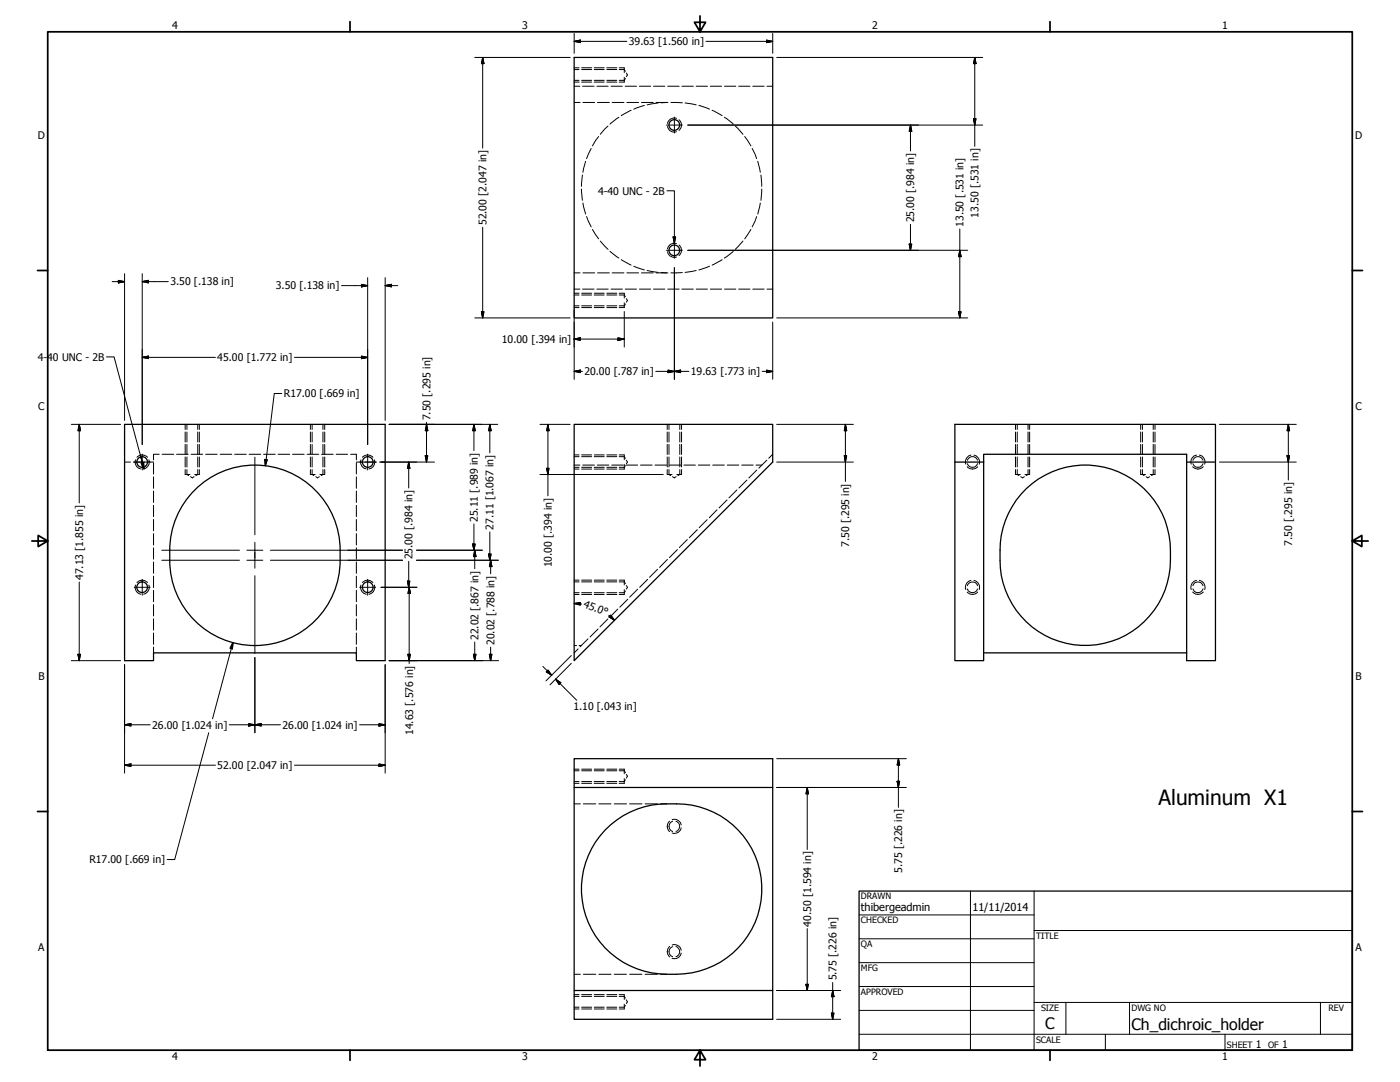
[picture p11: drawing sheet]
<svg xmlns="http://www.w3.org/2000/svg" width="559mm" height="432mm" viewBox="0 0 559 432" stroke-linecap="round" stroke-linejoin="round" font-family="sans-serif">
<!-- layer: Visible (ANSI) -->
<g fill="none" stroke="#000" stroke-width=".51">
<path d="M229.2 22.9h79.2v104h-79.2zM49.7 169.4h104v94.3h-11.5v-3.2h-80.9v3.2h-11.6zM229.2 169.4h79.2v15l-79.2 79.3zM381.1 169.4h104v94.3h-11.5v-82.4h-81v82.4h-11.5zM77.7 195.6a34 34 0 0 1 37.1-7.4 34 34 0 0 1 21 31.4 34.3 34.3 0 0 1-38.7 37.7 34.4 34.4 0 0 1-29.3-37.7 33.9 33.9 0 0 1 9.9-24zM381.1 184.4h11.5M409.6 195a34 34 0 0 1 36.9-6.7 34 34 0 0 1 20.7 31.3 34.3 34.3 0 0 1-41.6 37.1 34.4 34.4 0 0 1-26.4-37.1 34 34 0 0 1 10.4-24.6zM473.6 184.4h11.5M392.6 260.5h81M229.2 314.3h79.2v81h-79.2M308.4 314.3v-11.5h-79.2v104h79.2v-11.5M241.5 331.3a35.2 35.2 0 0 1 28.6-10.5 34 34 0 0 1 34 34 34 34 0 0 1-34 34 34.4 34.4 0 0 1-38-35.5 34.5 34.5 0 0 1 9.4-22z"/>
<circle cx="269.1" cy="49.9" r="2.13"/>
<circle cx="269.1" cy="99.9" r="2.13"/>
<circle cx="56.7" cy="184.4" r="2.13"/>
<circle cx="146.8" cy="184.4" r="2.13"/>
<circle cx="56.7" cy="234.3" r="2.13"/>
<circle cx="146.8" cy="234.3" r="2.13"/>
</g>
<!-- layer: Hidden (ANSI) -->
<g fill="none" stroke="#000" stroke-width=".4">
<path d="M229.2 34.4h2.3M229.2 32.1h1.9M229.2 27.7h1.9M232.2 32.1h4M232.2 27.7h4M232.5 34.4h4.6M237.2 32.1h4M237.2 27.7h4M238.3 34.4h4.5M242.2 32.1h4M242.2 27.7h4M243.9 34.4h4.5"/>
<path d="M247.1 27.7h2.1l.4 .7M249.2 27.1v1.9M249.2 30.9v1.9M249.6 34.4h4.5M249.6 31.3l-.4 .8h-2.1M250 29.1l.4 .8-.4 .7M255.2 34.4h4.5M260.9 34.4h4.5M266.5 34.4h4.6M272.2 34.4h4.5M277.9 34.4h4.5M283.5 34.4h4.5"/>
<path d="M289.2 34.4h4.5M294.8 34.4h4.5M300.5 34.4h4.5M306.1 34.4h2.3M229.2 40.9h2.3M232.7 40.9h4.7M236 59.2l-1.9 4.1M238.5 40.9h4.7M239 54.5l-2.5 3.7M242.7 50.3l-3.1 3.3M244.3 40.9h4.7M247 46.8l-3.5 2.7"/>
<path d="M250.2 40.9h4.7M251.9 44l-3.9 2.2M256 40.9h4.7M257.2 42.1l-4.2 1.5M261.9 40.9h4.7M262.7 41.1l-4.4 .7M266.1 40.9l-2.3 .1M267.8 40.9l4.6 .1M273.4 41.1l4.5 .7M279 42.1l4.2 1.5M284.2 44l4 2.2M289.1 46.8l3.6 2.7"/>
<path d="M293.5 50.3l3 3.3M297.2 54.5l2.5 3.7M300.2 59.2l1.8 4.1M232.1 75.4l.4 4.5M232.5 69.8l-.4 4.6M233.7 64.4l-1 4.4M302.5 64.4l1 4.4M303.7 69.8l.3 4.6M304 75.4l-.3 4.5M232.7 81l1 4.4M234.1 86.4l1.9 4.2M236.5 91.6l2.5 3.7"/>
<path d="M239.6 96.2l3.1 3.3M296.5 96.2l-3 3.3M299.7 91.6l-2.5 3.7M302 86.4l-1.8 4.2M303.5 81l-1 4.4M229.2 108.9h2.3M229.2 115.4h2.3M229.2 117.7h1.9M232.2 117.7h4M232.5 115.4h4.6M232.7 108.9h4.7M237.2 117.7h4"/>
<path d="M238.3 115.4h4.5M238.5 108.9h4.7M242.2 117.7h4M243.5 100.3l3.5 2.7M243.9 115.4h4.5M244.3 108.9h4.7M247.1 117.7h2.1l.4 .7M248 103.6l3.9 2.2M249.2 117v1.9M249.6 115.4h4.5M250 119.2l.4 .7-.4 .7M250.2 108.9h4.7"/>
<path d="M253 106.2l4.2 1.5M255.2 115.4h4.5M256 108.9h4.7M258.3 107.9l4.4 .8M260.9 115.4h4.5M261.9 108.9h4.7M263.8 108.8l2.3 .1M266.5 115.4h4.6M272.2 115.4h4.5M272.4 108.8l-4.6 .1M277.9 107.9l-4.5 .8M277.9 115.4h4.5"/>
<path d="M283.2 106.2l-4.2 1.5M283.5 115.4h4.5M288.2 103.6l-4 2.2M289.2 115.4h4.5M292.7 100.3l-3.6 2.7M294.8 115.4h4.5M300.5 115.4h4.5M306.1 115.4h2.3M229.2 122h1.9M232.2 122h4M237.2 122h4M242.2 122h4"/>
<path d="M249.2 120.8v1.9M249.6 121.3l-.4 .7h-2.1M74.6 169.4v2M74.6 172.4v4M74.6 177.4v4M78.9 169.4v2M78.9 172.4v4M78.9 177.4v4M124.6 169.4v2M124.6 172.4v4M124.6 177.4v4M128.9 169.4v2"/>
<path d="M128.9 172.4v4M128.9 177.4v4M267 169.4v2M267 172.4v4M267 177.4v4M271.3 169.4v2M271.3 172.4v4M271.3 177.4v4M406 169.4v2M406 172.4v4M406 177.4v4M410.3 169.4v2"/>
<path d="M410.3 172.4v4M410.3 177.4v4M456 169.4v2M456 172.4v4M456 177.4v4M460.3 169.4v2M460.3 172.4v4M460.3 177.4v4M49.7 184.4h2.4M53.2 184.4h4.6M58.9 184.4h2.4M61.3 184.7v4.5"/>
<path d="M61.3 190.3v4.6M61.3 196v4.5M63.6 181.3h-2.3v2.2M64.7 181.3h4.6M70.5 181.3h4.6M73.9 189.4h1.9M74.6 187.4v2l.7 .4M74.6 182.4v4M76 190.2l.8 .5 .7-.5M76.3 181.3h4.6M77.7 189.4h1.9M78.9 187.4v2l-.7 .4"/>
<path d="M78.9 182.4v4M82.1 181.3h4.6M87.9 181.3h4.6M93.7 181.3h4.6M99.4 181.3h4.7M105.2 181.3h4.7M111 181.3h4.6M116.8 181.3h4.6M122.6 181.3h4.6M123.9 189.4h1.9M124.6 187.4v2l.7 .4M124.6 182.4v4"/>
<path d="M126 190.2l.7 .5 .7-.5M127.7 189.4h1.9M128.3 181.3h4.7M128.9 187.4v2l-.7 .4M128.9 182.4v4M134.2 181.3h4.5M140 181.3h2.2v2.2M142.2 184.4h2.3M142.2 184.7v4.5M142.2 190.3v4.6M142.2 196v4.5M145.7 184.4h4.6"/>
<path d="M151.4 184.4h2.3M229.2 185.6h2.3M229.2 186.5h1.9M229.2 182.2h1.9M232.2 186.5h4M232.2 182.2h4M232.6 185.6h4.6M237.2 186.5h4M237.2 182.2h4M238.4 185.6h4.6M242.2 186.5h4M242.2 182.2h4"/>
<path d="M244.2 185.6h4.5M247.1 182.2h2.1l.4 .7M249.2 181.5v2M249.2 185.3v1.9M249.6 185.8l-.4 .7h-2.1M249.9 185.6h4.6M250 183.6l.4 .8-.4 .7M255.7 185.6h4.6M261.4 185.6h4.7M266.3 189.4h1.9M267 187.4v2l.7 .4M267 182.4v4"/>
<path d="M267.2 185.6h4.6M268.4 190.2l.8 .5 .7-.5M270.1 189.4h1.9M271.3 187.4v2l-.7 .4M271.3 182.4v4M273 185.6h4.6M278.7 185.6h4.6M284.5 185.6h4.6M290.2 199.5l-3.2 3.2M290.3 185.6h4.6M294.1 195.5l-3.1 3.2M296 185.6h4.6"/>
<path d="M298.1 191.6l-3.1 3.2M301.8 185.6h2.3M302.1 187.6l-3.2 3.2M306.1 183.6l-3.2 3.2M308.4 181.3l-1.6 1.6M386.1 185a2.19 2.19 0 0 0 2 1.5 2.19 2.19 0 0 0 2.1-1.5M386.1 183.7a2.08 2.08 0 0 1 2-1.5 2.08 2.08 0 0 1 2 1.5M405.3 189.4h1.9M406 187.4v2l.7 .4M406 182.4v4M407.4 190.2l.8 .5 .7-.5M409.1 189.4h1.9"/>
<path d="M410.3 187.4v2l-.7 .4M410.3 182.4v4M455.3 189.4h1.9M456 187.4v2l.7 .4M456 182.4v4M457.5 190.2l.7 .5 .7-.5M459.1 189.4h1.9M460.3 187.4v2l-.7 .4M460.3 182.4v4M476.1 185a2.14 2.14 0 0 0 2.1 1.5 2.14 2.14 0 0 0 2-1.5M476.1 183.7a2.12 2.12 0 0 1 2.1-1.5 2.12 2.12 0 0 1 2 1.5M61.3 201.7v4.5"/>
<path d="M61.3 207.3v4.5M61.3 213v4.5M61.3 218.6v4.5M142.2 201.7v4.5M142.2 207.3v4.5M142.2 213v4.5M142.2 218.6v4.5M270.4 219.3l-3.2 3.2M274.3 215.3l-3.2 3.2M278.3 211.4l-3.2 3.2M282.3 207.4l-3.2 3.2M286.2 203.5l-3.1 3.1"/>
<path d="M61.3 224.3v4.5M61.3 229.9v4.6M61.3 235.6v4.6M142.2 224.3v4.5M142.2 229.9v4.6M142.2 235.6v4.6M229.2 236.5h1.9M229.2 232.2h1.9M232.2 236.5h4M232.2 232.2h4M237.2 236.5h4M237.2 232.2h4"/>
<path d="M242.2 236.5h4M242.2 232.2h4M247.1 232.2h2.1l.4 .7M249.2 231.5v1.9M249.2 235.3v1.9M249.6 235.8l-.4 .7h-2.1M250 233.7l.4 .7-.4 .7M250.6 239.1l-3.2 3.2M254.5 235.1l-3.2 3.2M258.5 231.2l-3.2 3.2M262.4 227.2l-3.1 3.2M266.4 223.3l-3.1 3.1"/>
<path d="M386.1 235a2.16 2.16 0 0 0 2 1.5 2.16 2.16 0 0 0 2.1-1.5M386.1 233.7a2.08 2.08 0 0 1 2-1.5 2.08 2.08 0 0 1 2 1.5M476.1 235a2.12 2.12 0 0 0 2.1 1.5 2.12 2.12 0 0 0 2-1.5M476.1 233.7a2.12 2.12 0 0 1 2.1-1.5 2.12 2.12 0 0 1 2 1.5M61.3 241.3v4.5M61.3 247v4.5M61.3 252.6v4.5M61.3 258.3v2.2M142.2 241.3v4.5M142.2 247v4.5M142.2 252.6v4.5M142.2 258.3v2.2"/>
<path d="M229.2 257.6h.9M230.8 259l-1.6 1.5M231.1 257.6h1M234.7 255l-3.2 3.1M238.7 251l-3.2 3.2M242.6 247l-3.1 3.2M246.6 243.1l-3.1 3.2M229.2 311.9h1.9M229.2 307.6h1.9M232.2 311.9h4M232.2 307.6h4M237.2 311.9h4"/>
<path d="M237.2 307.6h4M242.2 311.9h4M242.2 307.6h4M247.1 307.6h2.1l.4 .8M249.2 307v1.8M249.2 310.7v1.9M249.6 311.2l-.4 .7h-2.1M250 309.1l.4 .7-.4 .7M229.2 320.8h2.4M232.9 320.8h4.9M239 320.8h4.9M245.2 320.8h4.9"/>
<path d="M251.3 320.8h4.9M257.5 320.8h4.9M263.7 320.8h2.4M268.5 327.7a2.19 2.19 0 0 0-1.5 2.1 2.19 2.19 0 0 0 1.5 2.1M269.8 327.8a2.08 2.08 0 0 1 1.5 2 2.08 2.08 0 0 1-1.5 2M268.5 377.8a2.14 2.14 0 0 0-1.5 2 2.14 2.14 0 0 0 1.5 2M269.8 377.8a2.08 2.08 0 0 1 1.5 2 2.08 2.08 0 0 1-1.5 2M229.2 388.8h2.4M229.2 397.6h1.9M232.2 397.6h4M232.9 388.8h4.9M237.2 397.6h4"/>
<path d="M239 388.8h4.9M242.2 397.6h4M245.2 388.8h4.9M247.1 397.6h2.1l.4 .7M249.2 396.9v1.9M250 399l.4 .8-.4 .7M251.3 388.8h4.9M257.5 388.8h4.9M263.7 388.8h2.4M229.2 402h1.9M232.2 402h4M237.2 402h4"/>
<path d="M242.2 402h4M249.2 400.7v2M249.6 401.2l-.4 .8h-2.1"/>
</g>
<!-- layer: Hidden Narrow (ANSI) -->
<g fill="none" stroke="#000" stroke-width=".4">
<path d="M229.2 32.8h1.9M229.2 27.1h1.9M232.2 32.8h4M232.2 27.1h4M237.2 32.8h4M237.2 27.1h4M242.2 32.8h4M242.2 27.1h4M247.1 32.8h2.1M247.1 27.1h2.1M266.4 50.5a2.76 2.76 0 0 0 3.6 2.1M270 47.2a2.79 2.79 0 0 0-3.6 2.1"/>
<path d="M271 47.8a2.67 2.67 0 0 1 0 4.2M270 97.2a2.77 2.77 0 0 0-3.6 2.1M271 97.8a2.67 2.67 0 0 1 0 4.2M229.2 117h1.9M232.2 117h4M237.2 117h4M242.2 117h4M247.1 117h2.1M266.4 100.5a2.76 2.76 0 0 0 3.6 2.1M229.2 122.7h1.9M232.2 122.7h4M237.2 122.7h4"/>
<path d="M242.2 122.7h4M247.1 122.7h2.1M73.9 169.4v2M73.9 172.4v4M73.9 177.4v4M79.6 169.4v2M79.6 172.4v4M79.6 177.4v4M123.9 169.4v2M123.9 172.4v4M123.9 177.4v4M129.6 169.4v2"/>
<path d="M129.6 172.4v4M129.6 177.4v4M266.3 169.4v2M266.3 172.4v4M266.3 177.4v4M272 169.4v2M272 172.4v4M272 177.4v4M405.3 169.4v2M405.3 172.4v4M405.3 177.4v4M411 169.4v2"/>
<path d="M411 172.4v4M411 177.4v4M455.3 169.4v2M455.3 172.4v4M455.3 177.4v4M461 169.4v2M461 172.4v4M461 177.4v4M54.1 183.5a2.75 2.75 0 0 0 2 3.6M54.7 182.5a2.78 2.78 0 0 1 4.2 0M59.4 183.5a2.74 2.74 0 0 1-2.1 3.6M73.9 182.4v4"/>
<path d="M73.9 187.4v2M79.6 182.4v4M79.6 187.4v2M123.9 182.4v4M123.9 187.4v2M129.6 182.4v4M129.6 187.4v2M144.1 183.5a2.74 2.74 0 0 0 2.1 3.6M144.7 182.5a2.78 2.78 0 0 1 4.1 0M149.4 183.5a2.74 2.74 0 0 1-2.1 3.6M229.2 187.2h1.9M229.2 181.5h1.9"/>
<path d="M232.2 187.2h4M232.2 181.5h4M237.2 187.2h4M237.2 181.5h4M242.2 187.2h4M242.2 181.5h4M247.1 187.2h2.1M247.1 181.5h2.1M266.3 182.4v4M266.3 187.4v2M272 182.4v4M272 187.4v2"/>
<path d="M386.1 186.2a2.71 2.71 0 0 0 4.1 0M387.5 181.6a2.78 2.78 0 0 0-2 3.6M388.7 181.6a2.86 2.86 0 0 1 2.1 3.6M405.3 182.4v4M405.3 187.4v2M411 182.4v4M411 187.4v2M455.3 182.4v4M455.3 187.4v2M461 182.4v4M461 187.4v2M476.1 186.2a2.78 2.78 0 0 0 4.2 0"/>
<path d="M477.6 181.6a2.76 2.76 0 0 0-2.1 3.6M478.7 181.6a2.76 2.76 0 0 1 2.1 3.6M54.1 233.5a2.83 2.83 0 0 0 2 3.7M54.7 232.5a2.78 2.78 0 0 1 4.2 0M59.4 233.5a2.81 2.81 0 0 1-2.1 3.7M144.1 233.5a2.81 2.81 0 0 0 2.1 3.7M144.7 232.5a2.78 2.78 0 0 1 4.1 0M149.4 233.5a2.81 2.81 0 0 1-2.1 3.7M229.2 237.2h1.9M229.2 231.5h1.9M232.2 237.2h4M232.2 231.5h4"/>
<path d="M237.2 237.2h4M237.2 231.5h4M242.2 237.2h4M242.2 231.5h4M247.1 237.2h2.1M247.1 231.5h2.1M386.1 236.3a2.71 2.71 0 0 0 4.1 0M387.5 231.6a2.81 2.81 0 0 0-2 3.7M388.7 231.6a2.89 2.89 0 0 1 2.1 3.7M476.1 236.3a2.78 2.78 0 0 0 4.2 0M477.6 231.6a2.79 2.79 0 0 0-2.1 3.7M478.7 231.6a2.79 2.79 0 0 1 2.1 3.7"/>
<path d="M229.2 312.6h1.9M229.2 307h1.9M232.2 312.6h4M232.2 307h4M237.2 312.6h4M237.2 307h4M242.2 312.6h4M242.2 307h4M247.1 312.6h2.1M247.1 307h2.1M267.3 327.7a2.71 2.71 0 0 0 0 4.2M268.3 327.1a2.74 2.74 0 0 1 3.6 2.1"/>
<path d="M271.9 330.4a2.71 2.71 0 0 1-3.6 2M267.3 377.7a2.78 2.78 0 0 0 0 4.2M268.3 377.1a2.74 2.74 0 0 1 3.6 2.1M229.2 396.9h1.9M232.2 396.9h4M237.2 396.9h4M242.2 396.9h4M247.1 396.9h2.1M271.9 380.4a2.69 2.69 0 0 1-3.6 2.1M229.2 402.7h1.9M232.2 402.7h4M237.2 402.7h4"/>
<path d="M242.2 402.7h4M247.1 402.7h2.1"/>
</g>
<!-- layer: Border (ANSI) -->
<g fill="none" stroke="#000" stroke-width=".7">
<path d="M19 12.7h520.8v406.4h-520.8zM139.7 8.6v4.1M279.4 6.3v6.4l-2.2-3.8h4.4l-2.2 3.8M419.1 8.6v4.1M15 107.9h4M539.8 107.9h4M12.7 215.9h6.3l-3.8-2.2v4.4l3.8-2.2M539.8 215.9l3.8 2.2v-4.4l-3.8 2.2h6.3M15 323.8h4M539.8 323.8h4M139.7 419.1v4.1M279.4 419.1l2.2 3.8h-4.4l2.2-3.8v6.3"/>
<path d="M419.1 419.1v4.1"/>
</g>
<!-- layer: Title (ANSI) -->
<g fill="none" stroke="#000" stroke-width=".4">
<path d="M387.3 355.6v63.5M412.7 355.6v63.5M342.9 365.1h69.8M342.9 374.6h69.8M412.7 371.3h127.1M342.9 384.2h69.8M342.9 393.7h69.8M342.9 412.7h196.9M342.9 403.2h69.8M412.7 400h127.1M425.4 400v12.7M441.2 412.7v6.4"/>
<path d="M450.8 400v12.7M488.9 412.7v6.4M527 400v12.7"/>
</g>
<path d="M342.9 355.6h196.9v63.5h-196.9z" fill="none" stroke="#000" stroke-width=".51"/>
<!-- layer: Center Mark (ANSI) -->
<g fill="none" stroke="#000" stroke-width=".4">
<path d="M266 49.9h6.4M269.2 46.7v6.4M266 99.9h6.4M269.2 96.7v6.4M53.6 184.4h6.3M56.8 181.2v6.4M101.7 182.4v31M143.6 184.4h6.3M146.7 181.2v6.4M64.6 219.6h31M98.6 219.6h6.3M101.7 216.4v6.4"/>
<path d="M107.9 219.6h31M53.6 234.4h6.3M56.8 231.2v6.4M64.6 223.6h31M98.6 223.6h6.3M101.7 220.4v6.4M101.7 229.7v31.1M107.9 223.6h31M143.6 234.4h6.3M146.7 231.2v6.4"/>
</g>
<!-- layer: Dimension (ANSI) -->
<g fill="none" stroke="#000" stroke-width=".4">
<path d="M229.2 16.5l2.4-.5v1zM229.2 16.5h21M229.2 13.3v8M281.7 16.5h26.7M305.9 16l2.5 .5-2.5 .5zM308.4 13.3v8M189.5 22.9h38.1M192.7 22.9l.5 2.5h-1zM192.7 22.9v36.2M310 22.9h82.2M389.1 22.9l.5 2.5h-1zM389.1 22.9v35.5"/>
<path d="M274.5 49.9h117.7M363.4 49.9l.5 2.5h-1zM363.4 49.9v10.4M388.6 47.4h1l-.5 2.5zM192.7 90.7v36.2M274.5 99.9h111.8M362.9 97.4h1l-.5 2.5zM363.4 89.5v10.4M383.1 99.9l.5 2.5h-1zM383.1 91.4v35.5M44.8 112.4h4.9M47.2 111.9l2.5 .5-2.5 .5z"/>
<path d="M49.7 109.2v58.6M56.8 112.4l2.4-.5v1zM56.8 112.4h10.4M56.8 109.2v68.2M136.3 114h10.4M144.3 113.5l2.4 .5-2.4 .5zM146.7 110.8v66.6M153.7 114l2.6-.5v1zM153.7 110.8v57M153.7 114h5M269.2 106.8v44.6M189.5 126.9h38.1"/>
<path d="M192.2 124.4h1l-.5 2.5zM228.9 135.3h20.3M229.2 135.3l2.4-.5v1zM229.2 123.6v27.8M246.6 134.8l2.6 .5-2.6 .5zM249.2 124.3v14.2M308.4 128.5v22.9M310 126.9h76.3M382.6 124.4h1l-.5 2.5zM56.8 142.6l2.4-.5v1zM56.8 142.6h29.2M112.5 157h-3l-3.6 28.9"/>
<path d="M117.5 142.6h29.2M144.3 142.1l2.4 .5-2.4 .5zM229.2 148.2l2.4-.5v1zM229.2 148.2h3.3M261.7 148.2h13.3M266.6 147.7l2.6 .5-2.6 .5zM269.2 148.2l2.5-.5v1zM304.2 148.2h4.2M305.9 147.7l2.5 .5-2.5 .5zM28.4 169.4h19.7M31.6 169.4l.5 2.5h-1zM31.6 169.4v31.3"/>
<path d="M155.3 169.4h43.4M170.2 169.4l.6 2.5h-1.1zM170.2 168.5v15.9M189.2 169.4l.5 2.5h-1zM189.2 169.4v10.4M195.5 169.4l.5 2.5h-1zM195.5 169.4v11.3M215.5 169.4h12.1M218.7 169.4l.4 2.5h-.9zM218.7 169.4v28.5M310 169.4h30.6M337.4 169.4l.5 2.5h-.9z"/>
<path d="M337.4 169.4v22.8M486.7 169.4h30.7M514.2 169.4l.5 2.5h-1zM514.2 169.4v22.2M105.7 183.3l1 .2-.8 2.4zM152.1 184.4h21.3M163.1 184.4l.5 2.5h-1zM163.1 184.4v10.4M169.7 181.9h1.1l-.6 2.5zM215.5 189.4h49.2M218.2 186.9h.9l-.4 2.5zM310 184.4h30.6"/>
<path d="M337 181.9h.9l-.5 2.5zM486.7 184.4h30.7M513.7 181.9h1l-.5 2.5zM138.9 219.6h21.8M166.2 219.6h26.5M188.7 217.1h1l-.5 2.5zM189.2 209.1v10.5M189.5 219.6l.5 2.5h-1zM189.5 219.6v7.3M195.5 212.3v11.3M31.6 232.3v31.4M138.9 223.6h21.8"/>
<path d="M152.1 234.4h14.4M162.6 231.9h1l-.5 2.5zM163.1 224v10.4M163.3 234.4l.5 2.5h-1zM163.3 234.4v30.4M166.2 223.6h32.8M195 221.1h1l-.5 2.5zM195.8 223.6l.5 2.5h-1zM195.8 223.6v5.4M93 256.4l-.2 2.6-1-.3zM93 256.4l-8.2 30.4M189.5 256.2v7.5"/>
<path d="M195.8 258.3v5.4M229.2 240.9l2.5-.4-.1 1zM229.2 240.9l3 .2M243 245.5l2.3 2M243.1 246.2l.7-.7 1.5 2zM28.4 263.7h19.7M31.1 261.1h1l-.5 2.6zM49.7 265.2v43.3M101.7 262.4v30M153.7 265.2v43.3M155.3 263.7h43.7M162.8 261.1h1l-.5 2.6z"/>
<path d="M189 261.1h1l-.5 2.6zM195.3 261.1h1l-.5 2.6zM216.7 265.9l3.5 3.6M218.8 267.4l1.4 2.1-2.1-1.4zM221.7 271l2.1 1.5-.7 .7zM221.7 271l8.5 8.5M228 264.7l-8.5 8.6M228 261.6l-10.1 10.1M49.7 289.2l2.6-.4v1zM49.7 289.2h10.2M83.3 292.4l-13.6 50.6h-3M91.5 289.2h20.5"/>
<path d="M99.3 288.8l2.4 .4-2.4 .6zM101.7 289.2l2.6-.4v1zM143.5 289.2h10.2M151.3 288.8l2.4 .4-2.4 .6zM49.7 305.4l2.6-.5v1zM49.7 305.4h36.3M117.5 305.4h36.2M151.3 304.9l2.4 .5-2.4 .5zM310 314.3h51.8M310 302.8h51.8M322.2 314.3l.4 2.5h-.9zM322.2 314.3v24.7"/>
<path d="M358.1 311.8h1l-.5 2.5zM358.6 302.8l.5 2.5h-1zM358.6 302.8v19.4M322.2 370.6v24.7M310 395.3h25.5M321.7 392.8h.9l-.4 2.5zM332.4 395.3l.5 2.5h-1zM332.4 392.1v14.7M310 406.8h25.5M331.9 404.3h1l-.5 2.5z"/>
</g>
<g fill="#000" stroke="#000" stroke-width=".4">
<path d="M229.2 16.5l2.4-.5zM229.2 16.5l2.4-.5v1zM305.9 17l2.5-.5zM305.9 16l2.5 .5-2.5 .5zM192.7 22.9l.5 2.5zM192.7 22.9l.5 2.5h-1zM389.1 22.9l.5 2.5zM389.1 22.9l.5 2.5h-1zM363.4 49.9l.5 2.5zM363.4 49.9l.5 2.5h-1zM388.6 47.4l.5 2.5zM388.6 47.4h1l-.5 2.5z"/>
<path d="M362.9 97.4l.5 2.5zM362.9 97.4h1l-.5 2.5zM47.2 112.9l2.5-.5zM47.2 111.9l2.5 .5-2.5 .5zM56.8 112.4l2.4-.5zM56.8 112.4l2.4-.5v1zM144.3 114.5l2.4-.5zM144.3 113.5l2.4 .5-2.4 .5zM153.7 114l2.6-.5zM153.7 114l2.6-.5v1zM383.1 99.9l.5 2.5zM383.1 99.9l.5 2.5h-1z"/>
<path d="M192.2 124.4l.5 2.5zM192.2 124.4h1l-.5 2.5zM229.2 135.3l2.4-.5zM229.2 135.3l2.4-.5v1zM246.6 135.8l2.6-.5zM246.6 134.8l2.6 .5-2.6 .5zM382.6 124.4l.5 2.5zM382.6 124.4h1l-.5 2.5zM56.8 142.6l2.4-.5zM56.8 142.6l2.4-.5v1zM144.3 143.1l2.4-.5zM144.3 142.1l2.4 .5-2.4 .5z"/>
<path d="M229.2 148.2l2.4-.5zM229.2 148.2l2.4-.5v1zM266.6 148.7l2.6-.5zM266.6 147.7l2.6 .5-2.6 .5zM269.2 148.2l2.5-.5zM269.2 148.2l2.5-.5v1zM305.9 148.7l2.5-.5zM305.9 147.7l2.5 .5-2.5 .5zM31.6 169.4l.5 2.5zM31.6 169.4l.5 2.5h-1zM170.2 169.4l.6 2.5zM170.2 169.4l.6 2.5h-1.1z"/>
<path d="M189.2 169.4l.5 2.5zM189.2 169.4l.5 2.5h-1zM195.5 169.4l.5 2.5zM195.5 169.4l.5 2.5h-1zM218.7 169.4l.4 2.5zM218.7 169.4l.4 2.5h-.9zM337.4 169.4l.5 2.5zM337.4 169.4l.5 2.5h-.9zM514.2 169.4l.5 2.5zM514.2 169.4l.5 2.5h-1zM105.7 183.3l.2 2.6zM105.7 183.3l1 .2-.8 2.4z"/>
<path d="M163.1 184.4l.5 2.5zM163.1 184.4l.5 2.5h-1zM169.7 181.9l.5 2.5zM169.7 181.9h1.1l-.6 2.5zM218.2 186.9l.5 2.5zM218.2 186.9h.9l-.4 2.5zM337 181.9l.4 2.5zM337 181.9h.9l-.5 2.5zM513.7 181.9l.5 2.5zM513.7 181.9h1l-.5 2.5zM188.7 217.1l.5 2.5zM188.7 217.1h1l-.5 2.5z"/>
<path d="M162.6 231.9l.5 2.5zM162.6 231.9h1l-.5 2.5zM163.3 234.4l.5 2.5zM163.3 234.4l.5 2.5h-1zM189.5 219.6l.5 2.5zM189.5 219.6l.5 2.5h-1zM195 221.1l.5 2.5zM195 221.1h1l-.5 2.5zM195.8 223.6l.5 2.5zM195.8 223.6l.5 2.5h-1zM93 256.4l-.2 2.6zM93 256.4l-.2 2.6-1-.3z"/>
<path d="M229.2 240.9l2.5-.4zM229.2 240.9l2.5-.4-.1 1zM243.1 246.2l2.2 1.3zM243.1 246.2l.7-.7 1.5 2zM31.1 261.1l.5 2.6zM31.1 261.1h1l-.5 2.6zM162.8 261.1l.5 2.6zM162.8 261.1h1l-.5 2.6zM189 261.1l.5 2.6zM189 261.1h1l-.5 2.6zM195.3 261.1l.5 2.6zM195.3 261.1h1l-.5 2.6z"/>
<path d="M218.1 268.1l2.1 1.4zM218.8 267.4l1.4 2.1-2.1-1.4zM221.7 271l2.1 1.5zM221.7 271l2.1 1.5-.7 .7zM49.7 289.2l2.6-.4zM49.7 289.2l2.6-.4v1zM99.3 289.8l2.4-.6zM99.3 288.8l2.4 .4-2.4 .6zM101.7 289.2l2.6-.4zM101.7 289.2l2.6-.4v1zM151.3 289.8l2.4-.6zM151.3 288.8l2.4 .4-2.4 .6z"/>
<path d="M49.7 305.4l2.6-.5zM49.7 305.4l2.6-.5v1zM151.3 305.9l2.4-.5zM151.3 304.9l2.4 .5-2.4 .5zM322.2 314.3l.4 2.5zM322.2 314.3l.4 2.5h-.9zM358.1 311.8l.5 2.5zM358.1 311.8h1l-.5 2.5zM358.6 302.8l.5 2.5zM358.6 302.8l.5 2.5h-1zM321.7 392.8l.5 2.5zM321.7 392.8h.9l-.4 2.5z"/>
<path d="M332.4 395.3l.5 2.5zM332.4 395.3l.5 2.5h-1zM331.9 404.3l.5 2.5zM331.9 404.3h1l-.5 2.5z"/>
</g>
<!-- layer: Symbol (ANSI) -->
<path d="M266.2 76.1h3v20.9M268.7 94.6h1l-.5 2.4zM42.5 142.4h3l11.3 42.3-.8-3.1M56.4 184.8l.9-.2 .2 2.5zM56.8 184.7l.7 2.4" fill="none" stroke="#000" stroke-width=".4"/>
<path d="M268.7 94.6l.5 2.4zM268.7 94.6h1l-.5 2.4zM56.4 184.8l1.1 2.3zM56.4 184.8l.9-.2 .2 2.5z" fill="#000" stroke="#000" stroke-width=".4"/>
<text font-size="8.4" x="462.4" y="321.4">Aluminum X1</text>
<g font-size="6.3">
<text x="417.2" y="410.6">C</text>
<text x="451.6" y="411.1">Ch_dichroic_holder</text>
</g>
<g font-size="4.4">
<text x="343.7" y="363.5">thibergeadmin</text>
<text x="388.1" y="363.7">11/11/2014</text>
</g>
<g font-size="4.2">
<text x="68.7" y="11.7">4</text>
<text x="208.4" y="11.7">3</text>
<text x="348.1" y="11.7">2</text>
<text x="487.8" y="11.7">1</text>
<text x="251" y="18">39.63 [1.560 in]</text>
<text x="15.1" y="55.5">D</text>
<text x="540.9" y="55.5">D</text>
<text x="238.7" y="77.7">4-40 UNC - 2B</text>
<text x="194.2" y="89.9" transform="rotate(-90 194.2 89.9)">52.00 [2.047 in]</text>
<text x="364.9" y="88.7" transform="rotate(-90 364.9 88.7)">25.00 [.984 in]</text>
<text x="390.6" y="86.9" transform="rotate(-90 390.6 86.9)">13.50 [.531 in]</text>
<text x="384.6" y="90.6" transform="rotate(-90 384.6 90.6)">13.50 [.531 in]</text>
<text x="68" y="113.9">3.50 [.138 in]</text>
<text x="110.1" y="115.5">3.50 [.138 in]</text>
<text x="200.3" y="136.8">10.00 [.394 in]</text>
<text x="15" y="144">4-40 UNC - 2B</text>
<text x="86.7" y="144.1">45.00 [1.772 in]</text>
<text x="233.2" y="149.7">20.00 [.787 in]</text>
<text x="275.8" y="149.7">19.63 [.773 in]</text>
<text x="113.3" y="158.6">R17.00 [.669 in]</text>
<text x="15.2" y="163.4">C</text>
<text x="171.8" y="167.7" transform="rotate(-90 171.8 167.7)">7.50 [.295 in]</text>
<text x="541" y="163.4">C</text>
<text x="190.7" y="208.3" transform="rotate(-90 190.7 208.3)">25.11 [.989 in]</text>
<text x="197" y="211.5" transform="rotate(-90 197 211.5)">27.11 [1.067 in]</text>
<text x="339" y="218.3" transform="rotate(-90 339 218.3)">7.50 [.295 in]</text>
<text x="515.7" y="217.7" transform="rotate(-90 515.7 217.7)">7.50 [.295 in]</text>
<text x="164.7" y="223.2" transform="rotate(-90 164.7 223.2)">25.00 [.984 in]</text>
<text x="220.2" y="226.4" transform="rotate(-90 220.2 226.4)">10.00 [.394 in]</text>
<text x="33.1" y="231.5" transform="rotate(-90 33.1 231.5)">47.13 [1.855 in]</text>
<text x="232.7" y="242.1" transform="rotate(23 232.7 242.1)">45.0°</text>
<text x="191" y="255.5" transform="rotate(-90 191 255.5)">22.02 [.867 in]</text>
<text x="197.4" y="257.4" transform="rotate(-90 197.4 257.4)">20.02 [.788 in]</text>
<text x="15.3" y="271.4">B</text>
<text x="541.1" y="271.4">B</text>
<text x="228.9" y="283.5">1.10 [.043 in]</text>
<text x="60.8" y="290.8">26.00 [1.024 in]</text>
<text x="112.8" y="290.8">26.00 [1.024 in]</text>
<text x="164.8" y="293.3" transform="rotate(-90 164.8 293.3)">14.63 [.576 in]</text>
<text x="86.7" y="306.9">52.00 [2.047 in]</text>
<text x="35.7" y="344.6">R17.00 [.669 in]</text>
<text x="360.1" y="348.4" transform="rotate(-90 360.1 348.4)">5.75 [.226 in]</text>
<text x="323.7" y="369.8" transform="rotate(-90 323.7 369.8)">40.50 [1.594 in]</text>
<text x="15.2" y="379.3">A</text>
<text x="541" y="379.3">A</text>
<text x="333.9" y="391.3" transform="rotate(-90 333.9 391.3)">5.75 [.226 in]</text>
<text x="501.3" y="418.3">1</text>
<text x="511.8" y="418.3">1</text>
<text x="68.7" y="423.2">4</text>
<text x="208.4" y="423.2">3</text>
<text x="348.1" y="423.2">2</text>
<text x="487.8" y="423.2">1</text>
</g>
<g font-size="3.5">
<text x="343.7" y="358.9">DRAWN</text>
<text x="343.7" y="368.5">CHECKED</text>
<text x="413.5" y="374.6">TITLE</text>
<text x="343.7" y="378">QA</text>
<text x="343.7" y="387.5">MFG</text>
<text x="343.7" y="397.1">APPROVED</text>
<text x="415.5" y="403.4">SIZE</text>
<text x="451.6" y="403.4">DWG NO</text>
<text x="530.3" y="403.4">REV</text>
<text x="413.5" y="416.1">SCALE</text>
<text x="489.7" y="418.3">SHEET</text>
<text x="506.2" y="418.3">OF</text>
</g>
</svg>
